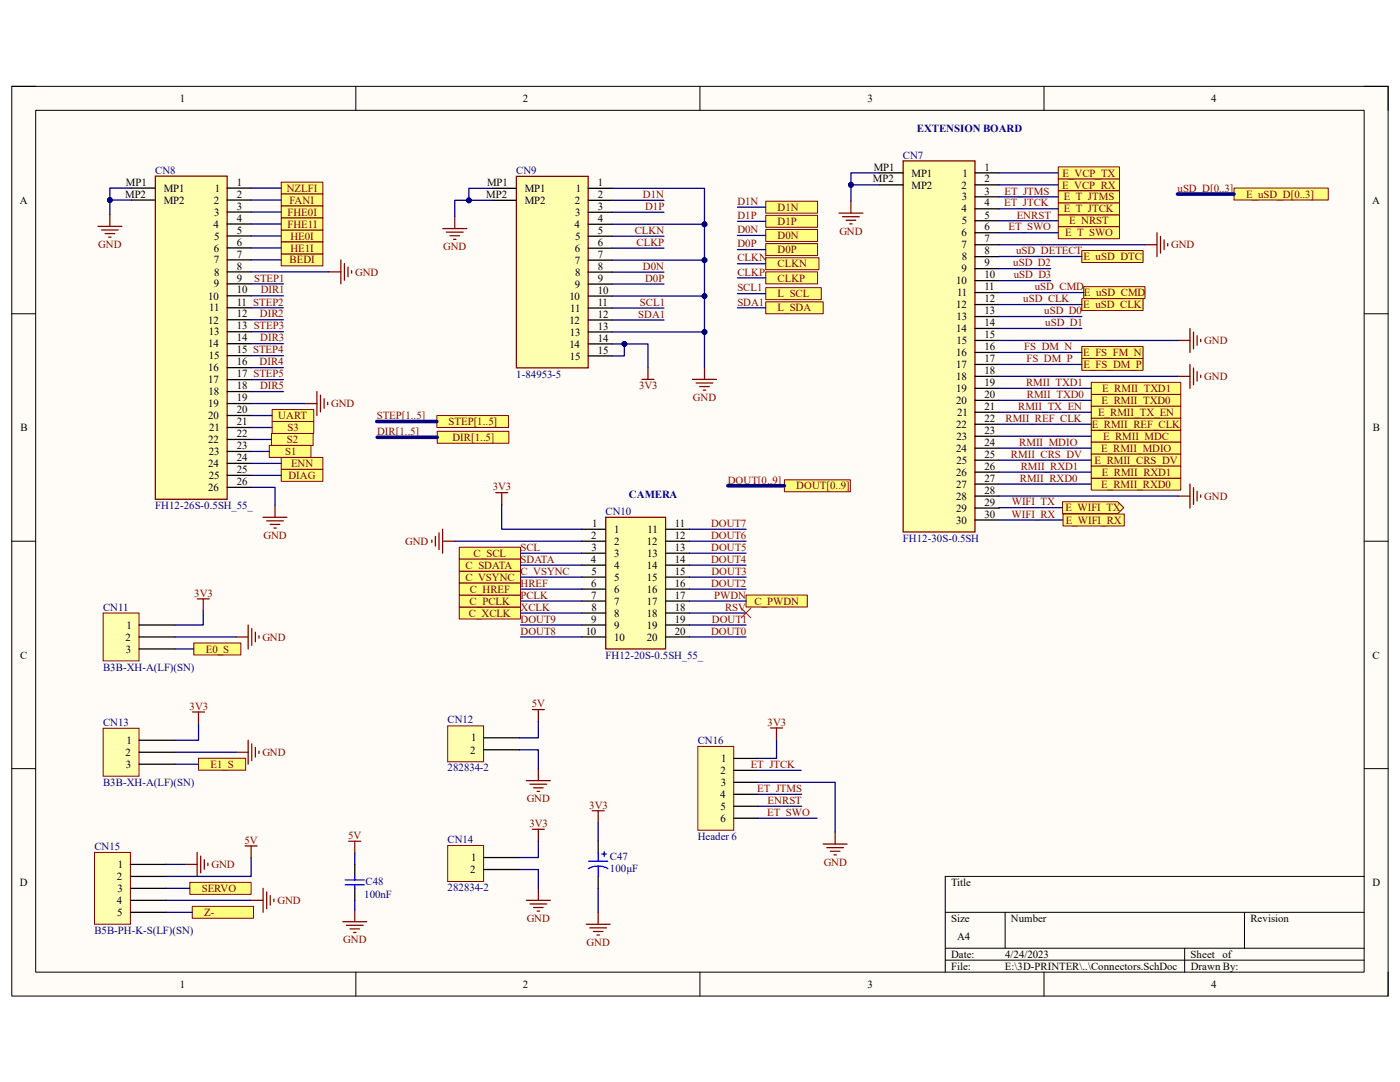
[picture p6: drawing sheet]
<svg xmlns="http://www.w3.org/2000/svg" width="279mm" height="216mm" viewBox="0 0 279 216" stroke-linecap="round" stroke-linejoin="round" font-family="sans-serif">
<path d="M2.3 17.2h274.7v181.6h-274.7z" fill-rule="evenodd" fill="#fffcf8"/>
<path d="M2.3 17.2h274.7v181.6h-274.7z" fill="none" stroke="#000" stroke-width=".2"/>
<path d="M7.1 22h265.1v172h-265.1z" fill-rule="evenodd" fill="#fffcf8"/>
<g fill="none" stroke="#000" stroke-width=".2">
<path d="M2.3 17.2h4.8M71 17.2v4.8M139.7 17.2v4.8M208.4 17.2v4.8M272.2 17.2h4.8v4.8M7.1 22h265.1v172h-265.1zM2.3 62.6h4.8M272.2 62.6h4.8M2.3 108h4.8M272.2 108h4.8M2.3 153.4h4.8M272.2 153.4h4.8"/>
<path d="M272.2 174.9h-83.6v19.1M71 194v4.8M139.7 194v4.8M188.6 182h83.6M188.6 189.2h83.6M188.6 191.6h83.6M200.6 182v7.2M208.4 194v4.8M236.4 189.2v4.8M248.4 182v7.2M277 194v4.8"/>
</g>
<path d="M31 35.1h14.3v64.5h-14.3z" fill-rule="evenodd" fill="#ffffb0"/>
<path d="M31 35.1h14.3v64.5h-14.3zM19.5 45.2h4.8M20.3 45.9h3.3M21 46.6h1.9M21.7 47.3h.5M21.9 42.8v2.4M52.5 103.2h4.8M53.2 103.9h3.4M53.9 104.6h1.9M54.7 105.4h.4M54.9 100.8v2.4" fill="none" stroke="#800000" stroke-width=".25"/>
<g fill="none" stroke="#000" stroke-width=".25">
<path d="M26.2 37.5h4.8M26.2 39.9h4.8M45.3 37.5h4.8M45.3 39.9h4.8M45.3 42.3h4.8M45.3 44.7h4.8M45.3 47.1h4.8M45.3 49.5h4.8M45.3 51.9h4.8M45.3 54.3h4.8M45.3 56.6h4.8M45.3 59h4.8"/>
<path d="M45.3 61.4h4.8M45.3 63.8h4.8M45.3 66.2h4.8M45.3 68.6h4.8M45.3 71h4.8M45.3 73.4h4.8M45.3 75.7h4.8M45.3 78.1h4.8M45.3 80.5h4.8M45.3 82.9h4.8M45.3 85.3h4.8M45.3 87.7h4.8"/>
<path d="M45.3 90.1h4.8M45.3 92.5h4.8M45.3 94.9h4.8M45.3 97.2h4.8"/>
</g>
<path d="M87.2 82.9h14.3v2.4h-14.3z" fill-rule="evenodd" fill="#ffff80"/>
<path d="M87.2 82.9h14.3v2.4h-14.3z" fill="none" stroke="#800000" stroke-width=".2"/>
<path d="M56.1 91.3h8.3v2.4h-8.3z" fill-rule="evenodd" fill="#ffff80"/>
<path d="M56.1 91.3h8.3v2.4h-8.3z" fill="none" stroke="#800000" stroke-width=".2"/>
<path d="M65.6 54.3h2.4M68 51.9v4.7M68.7 52.6v3.3M69.5 53.3v1.9M70.2 54v.5" fill="none" stroke="#800000" stroke-width=".25"/>
<path d="M56.1 50.7h8.3v2.4h-8.3z" fill-rule="evenodd" fill="#ffff80"/>
<path d="M56.1 50.7h8.3v2.4h-8.3z" fill="none" stroke="#800000" stroke-width=".2"/>
<path d="M63.2 78.1v4.8M64 78.9v3.3M64.7 79.6v1.9M60.9 80.5h2.3M65.4 80.3v.5" fill="none" stroke="#800000" stroke-width=".25"/>
<path d="M56.1 36.3h8.3v2.4h-8.3z" fill-rule="evenodd" fill="#ffff80"/>
<path d="M56.1 36.3h8.3v2.4h-8.3z" fill="none" stroke="#800000" stroke-width=".2"/>
<path d="M56.1 38.7h8.3v2.4h-8.3z" fill-rule="evenodd" fill="#ffff80"/>
<path d="M56.1 38.7h8.3v2.4h-8.3z" fill="none" stroke="#800000" stroke-width=".2"/>
<path d="M56.1 45.9h8.3v2.4h-8.3z" fill-rule="evenodd" fill="#ffff80"/>
<path d="M56.1 45.9h8.3v2.4h-8.3z" fill="none" stroke="#800000" stroke-width=".2"/>
<path d="M56.1 41.1h8.3v2.4h-8.3z" fill-rule="evenodd" fill="#ffff80"/>
<path d="M56.1 41.1h8.3v2.4h-8.3z" fill="none" stroke="#800000" stroke-width=".2"/>
<path d="M56.1 48.3h8.3v2.4h-8.3z" fill-rule="evenodd" fill="#ffff80"/>
<path d="M56.1 48.3h8.3v2.4h-8.3z" fill="none" stroke="#800000" stroke-width=".2"/>
<path d="M56.1 43.5h8.3v2.4h-8.3z" fill-rule="evenodd" fill="#ffff80"/>
<path d="M56.1 43.5h8.3v2.4h-8.3z" fill="none" stroke="#800000" stroke-width=".2"/>
<path d="M54.3 81.7h8.3v2.4h-8.3z" fill-rule="evenodd" fill="#ffff80"/>
<path d="M54.3 81.7h8.3v2.4h-8.3z" fill="none" stroke="#800000" stroke-width=".2"/>
<path d="M54.2 86.5h8.3v2.4h-8.3z" fill-rule="evenodd" fill="#ffff80"/>
<path d="M54.2 86.5h8.3v2.4h-8.3z" fill="none" stroke="#800000" stroke-width=".2"/>
<path d="M54.3 84.1h8.3v2.4h-8.3z" fill-rule="evenodd" fill="#ffff80"/>
<path d="M54.3 84.1h8.3v2.4h-8.3z" fill="none" stroke="#800000" stroke-width=".2"/>
<path d="M53.7 88.9h8.4v2.4h-8.4z" fill-rule="evenodd" fill="#ffff80"/>
<path d="M53.7 88.9h8.4v2.4h-8.4z" fill="none" stroke="#800000" stroke-width=".2"/>
<path d="M87.3 86.1h14.3v2.4h-14.3z" fill-rule="evenodd" fill="#ffff80"/>
<path d="M87.3 86.1h14.3v2.4h-14.3z" fill="none" stroke="#800000" stroke-width=".2"/>
<path d="M56.1 93.7h8.3v2.3h-8.3z" fill-rule="evenodd" fill="#ffff80"/>
<path d="M56.1 93.7h8.3v2.3h-8.3z" fill="none" stroke="#800000" stroke-width=".2"/>
<path d="M103.1 35.2h14.3v38.2h-14.3z" fill-rule="evenodd" fill="#ffffb0"/>
<g fill="none" stroke="#800000" stroke-width=".25">
<path d="M103.1 35.2h14.3v38.2h-14.3zM88.4 45.6h4.7M89.1 46.3h3.3M89.8 47h1.9M90.5 47.8h.5M90.8 43.2v2.4M128.1 75.7h2.4M129.3 73.3v2.4M138.2 75.7h4.8M138.9 76.4h3.4M139.6 77.1h2M140.4 77.9h.4"/>
<path d="M140.6 73.3v2.4"/>
</g>
<g fill="none" stroke="#000" stroke-width=".25">
<path d="M98.3 37.6h4.8M98.3 40h4.8M117.4 37.6h4.8M117.4 40h4.8M117.4 42.4h4.8M117.4 44.7h4.8M117.4 47.1h4.8M117.4 49.5h4.8M117.4 51.9h4.8M117.4 54.3h4.8M117.4 56.7h4.8M117.4 59.1h4.8"/>
<path d="M117.4 61.5h4.8M117.4 63.9h4.8M117.4 66.2h4.8M117.4 68.6h4.8M117.4 71h4.8"/>
</g>
<path d="M152.8 40.1h10.4v2.4h-10.4z" fill-rule="evenodd" fill="#ffff80"/>
<path d="M152.8 40.1h10.4v2.4h-10.4z" fill="none" stroke="#800000" stroke-width=".2"/>
<path d="M152.8 43h10.4v2.4h-10.4z" fill-rule="evenodd" fill="#ffff80"/>
<path d="M152.8 43h10.4v2.4h-10.4z" fill="none" stroke="#800000" stroke-width=".2"/>
<path d="M152.8 45.8h10.4v2.4h-10.4z" fill-rule="evenodd" fill="#ffff80"/>
<path d="M152.8 45.8h10.4v2.4h-10.4z" fill="none" stroke="#800000" stroke-width=".2"/>
<path d="M152.8 48.6h10.4v2.4h-10.4z" fill-rule="evenodd" fill="#ffff80"/>
<path d="M152.8 48.6h10.4v2.4h-10.4z" fill="none" stroke="#800000" stroke-width=".2"/>
<path d="M152.8 51.4h10.6v2.4h-10.6z" fill-rule="evenodd" fill="#ffff80"/>
<path d="M152.8 51.4h10.6v2.4h-10.6z" fill="none" stroke="#800000" stroke-width=".2"/>
<path d="M152.8 54.3h10.4v2.3h-10.4z" fill-rule="evenodd" fill="#ffff80"/>
<path d="M152.8 54.3h10.4v2.3h-10.4z" fill="none" stroke="#800000" stroke-width=".2"/>
<g fill="none" stroke="#800000" stroke-width=".25">
<path d="M167.4 42.5h4.8M168.1 43.2h3.4M168.9 44h1.9M169.6 44.7h.5M169.8 40.1v2.4M228.5 48.8h2.4M230.9 46.4v4.8M231.6 47.2v3.3M232.3 47.9v1.9M233 48.6v.5M235.1 67.9h2.4M235.1 75.1h2.4"/>
<path d="M237.5 65.5v4.8M237.5 72.7v4.8M238.2 66.3v3.3M238.2 73.4v3.4M238.9 67v1.9M238.9 74.1v2M239.6 67.7v.5M239.6 74.9v.4M235.1 99h2.4M237.5 96.6v4.8M238.2 97.3v3.4M238.9 98v1.9"/>
<path d="M239.6 98.8v.4"/>
</g>
<path d="M211.2 42.9h12.2v2.3h-12.2z" fill-rule="evenodd" fill="#ffff80"/>
<path d="M211.2 42.9h12.2v2.3h-12.2z" fill="none" stroke="#800000" stroke-width=".2"/>
<path d="M211.2 45.2h12.2v2.4h-12.2z" fill-rule="evenodd" fill="#ffff80"/>
<path d="M211.2 45.2h12.2v2.4h-12.2z" fill="none" stroke="#800000" stroke-width=".2"/>
<path d="M215.9 59.6h12.2v2.4h-12.2z" fill-rule="evenodd" fill="#ffff80"/>
<path d="M215.9 59.6h12.2v2.4h-12.2z" fill="none" stroke="#800000" stroke-width=".2"/>
<path d="M217.8 78.7h17.8v2.4h-17.8z" fill-rule="evenodd" fill="#ffff80"/>
<path d="M217.8 78.7h17.8v2.4h-17.8z" fill="none" stroke="#800000" stroke-width=".2"/>
<path d="M212.1 100.1h11l1.2 1.2-1.2 1.2h-11z" fill-rule="evenodd" fill="#ffff80"/>
<path d="M212.1 100.1h11l1.2 1.2-1.2 1.2h-11z" fill="none" stroke="#800000" stroke-width=".2"/>
<path d="M212.1 102.6h12.3v2.4h-12.3z" fill-rule="evenodd" fill="#ffff80"/>
<path d="M212.1 102.6h12.3v2.4h-12.3z" fill="none" stroke="#800000" stroke-width=".2"/>
<path d="M246.3 37.5h18.8v2.4h-18.8z" fill-rule="evenodd" fill="#ffff80"/>
<path d="M246.3 37.5h18.8v2.4h-18.8z" fill="none" stroke="#800000" stroke-width=".2"/>
<path d="M180.2 32.1h14.4v74.1h-14.4z" fill-rule="evenodd" fill="#ffffb0"/>
<path d="M180.2 32.1h14.4v74.1h-14.4z" fill="none" stroke="#800000" stroke-width=".25"/>
<g fill="none" stroke="#000" stroke-width=".25">
<path d="M175.5 34.5h4.7M175.5 36.9h4.7M194.6 34.5h4.7M194.6 36.9h4.7M194.6 39.3h4.7M194.6 41.7h4.7M194.6 44h4.7M194.6 46.4h4.7M194.6 48.8h4.7M194.6 51.2h4.7M194.6 53.6h4.7M194.6 56h4.7"/>
<path d="M194.6 58.4h4.7M194.6 60.8h4.7M194.6 63.2h4.7M194.6 65.5h4.7M194.6 67.9h4.7M194.6 70.3h4.7M194.6 72.7h4.7M194.6 75.1h4.7M194.6 77.5h4.7M194.6 79.9h4.7M194.6 82.3h4.7M194.6 84.7h4.7"/>
<path d="M194.6 87h4.7M194.6 89.4h4.7M194.6 91.8h4.7M194.6 94.2h4.7M194.6 96.6h4.7M194.6 99h4.7M194.6 101.4h4.7M194.6 103.8h4.7"/>
</g>
<path d="M211.2 35.7h12.2v2.4h-12.2z" fill-rule="evenodd" fill="#ffff80"/>
<path d="M211.2 35.7h12.2v2.4h-12.2z" fill="none" stroke="#800000" stroke-width=".2"/>
<path d="M211.2 33.3h12.2v2.4h-12.2z" fill-rule="evenodd" fill="#ffff80"/>
<path d="M211.2 33.3h12.2v2.4h-12.2z" fill="none" stroke="#800000" stroke-width=".2"/>
<path d="M211.2 40.5h12.2v2.4h-12.2z" fill-rule="evenodd" fill="#ffff80"/>
<path d="M211.2 40.5h12.2v2.4h-12.2z" fill="none" stroke="#800000" stroke-width=".2"/>
<path d="M211.2 38.1h12.2v2.4h-12.2z" fill-rule="evenodd" fill="#ffff80"/>
<path d="M211.2 38.1h12.2v2.4h-12.2z" fill="none" stroke="#800000" stroke-width=".2"/>
<path d="M216.3 57.2h12.2v2.4h-12.2z" fill-rule="evenodd" fill="#ffff80"/>
<path d="M216.3 57.2h12.2v2.4h-12.2z" fill="none" stroke="#800000" stroke-width=".2"/>
<path d="M215.9 71.5h12.2v2.4h-12.2z" fill-rule="evenodd" fill="#ffff80"/>
<path d="M215.9 71.5h12.2v2.4h-12.2z" fill="none" stroke="#800000" stroke-width=".2"/>
<path d="M215.9 69.1h12.2v2.4h-12.2z" fill-rule="evenodd" fill="#ffff80"/>
<path d="M215.9 69.1h12.2v2.4h-12.2z" fill="none" stroke="#800000" stroke-width=".2"/>
<path d="M217.8 76.3h17.8v2.4h-17.8z" fill-rule="evenodd" fill="#ffff80"/>
<path d="M217.8 76.3h17.8v2.4h-17.8z" fill="none" stroke="#800000" stroke-width=".2"/>
<path d="M217.8 81.1h17.8v2.4h-17.8z" fill-rule="evenodd" fill="#ffff80"/>
<path d="M217.8 81.1h17.8v2.4h-17.8z" fill="none" stroke="#800000" stroke-width=".2"/>
<path d="M217.8 85.9h17.8v2.3h-17.8z" fill-rule="evenodd" fill="#ffff80"/>
<path d="M217.8 85.9h17.8v2.3h-17.8z" fill="none" stroke="#800000" stroke-width=".2"/>
<path d="M217.8 83.5h17.8v2.4h-17.8z" fill-rule="evenodd" fill="#ffff80"/>
<path d="M217.8 83.5h17.8v2.4h-17.8z" fill="none" stroke="#800000" stroke-width=".2"/>
<path d="M217.8 88.2h17.8v2.4h-17.8z" fill-rule="evenodd" fill="#ffff80"/>
<path d="M217.8 88.2h17.8v2.4h-17.8z" fill="none" stroke="#800000" stroke-width=".2"/>
<path d="M217.8 90.6h17.8v2.4h-17.8z" fill-rule="evenodd" fill="#ffff80"/>
<path d="M217.8 90.6h17.8v2.4h-17.8z" fill="none" stroke="#800000" stroke-width=".2"/>
<path d="M217.8 95.4h17.8v2.4h-17.8z" fill-rule="evenodd" fill="#ffff80"/>
<path d="M217.8 95.4h17.8v2.4h-17.8z" fill="none" stroke="#800000" stroke-width=".2"/>
<path d="M217.8 93h17.8v2.4h-17.8z" fill-rule="evenodd" fill="#ffff80"/>
<path d="M217.8 93h17.8v2.4h-17.8z" fill="none" stroke="#800000" stroke-width=".2"/>
<path d="M156.5 95.7h13.2v2.4h-13.2z" fill-rule="evenodd" fill="#ffff80"/>
<path d="M156.5 95.7h13.2v2.4h-13.2z" fill="none" stroke="#800000" stroke-width=".2"/>
<path d="M120.9 103.2h11.9v26.3h-11.9z" fill-rule="evenodd" fill="#ffffb0"/>
<path d="M120.9 103.2h11.9v26.3h-11.9z" fill="none" stroke="#800000" stroke-width=".25"/>
<g fill="none" stroke="#000" stroke-width=".25">
<path d="M116.1 105.6h4.8M116.1 108h4.8M116.1 110.4h4.8M116.1 112.8h4.8M116.1 115.2h4.8M116.1 117.5h4.8M116.1 119.9h4.8M132.8 105.6h4.8M132.8 108h4.8M132.8 110.4h4.8M132.8 112.8h4.8M132.8 115.2h4.8"/>
<path d="M132.8 117.5h4.8M132.8 119.9h4.8M116.1 122.3h4.8M116.1 124.7h4.8M116.1 127.1h4.8M132.8 122.3h4.8M132.8 124.7h4.8M132.8 127.1h4.8"/>
</g>
<path d="M91.7 114h12.2v2.4h-12.2z" fill-rule="evenodd" fill="#ffff80"/>
<path d="M91.7 114h12.2v2.4h-12.2z" fill="none" stroke="#800000" stroke-width=".2"/>
<path d="M91.7 109.2h12.2v2.4h-12.2z" fill-rule="evenodd" fill="#ffff80"/>
<path d="M91.7 109.2h12.2v2.4h-12.2z" fill="none" stroke="#800000" stroke-width=".2"/>
<path d="M91.7 111.6h12.2v2.4h-12.2z" fill-rule="evenodd" fill="#ffff80"/>
<path d="M91.7 111.6h12.2v2.4h-12.2z" fill="none" stroke="#800000" stroke-width=".2"/>
<path d="M91.7 121.1h12.2v2.4h-12.2z" fill-rule="evenodd" fill="#ffff80"/>
<path d="M91.7 121.1h12.2v2.4h-12.2z" fill="none" stroke="#800000" stroke-width=".2"/>
<path d="M91.7 118.7h12.2v2.4h-12.2z" fill-rule="evenodd" fill="#ffff80"/>
<path d="M91.7 118.7h12.2v2.4h-12.2z" fill="none" stroke="#800000" stroke-width=".2"/>
<path d="M91.7 116.4h12.2v2.3h-12.2z" fill-rule="evenodd" fill="#ffff80"/>
<path d="M91.7 116.4h12.2v2.3h-12.2z" fill="none" stroke="#800000" stroke-width=".2"/>
<path d="M148.9 118.7h12.2v2.4h-12.2z" fill-rule="evenodd" fill="#ffff80"/>
<path d="M148.9 118.7h12.2v2.4h-12.2z" fill="none" stroke="#800000" stroke-width=".2"/>
<path d="M147.9 121.4l1.9 1.9M149.8 121.4l-1.9 1.9" fill="none" stroke="#f00" stroke-width=".2"/>
<path d="M98.9 98.3h2.4M100.1 98.3v2.4M86.2 107.8v.4M86.9 107v2M87.6 106.3v3.4M88.3 105.6v4.8M88.3 108h2.4" fill="none" stroke="#800000" stroke-width=".25"/>
<path d="M20.6 122.3h7.1v9.6h-7.1z" fill-rule="evenodd" fill="#ffffb0"/>
<path d="M20.6 122.3h7.1v9.6h-7.1z" fill="none" stroke="#800000" stroke-width=".2"/>
<path d="M27.7 124.7h7.2M27.7 127.1h7.2M27.7 129.5h7.2" fill="none" stroke="#000" stroke-width=".25"/>
<path d="M20.6 145.3h7.1v9.6h-7.1z" fill-rule="evenodd" fill="#ffffb0"/>
<path d="M20.6 145.3h7.1v9.6h-7.1z" fill="none" stroke="#800000" stroke-width=".2"/>
<path d="M27.7 147.7h7.2M27.7 150.1h7.2M27.7 152.5h7.2" fill="none" stroke="#000" stroke-width=".25"/>
<g fill="none" stroke="#800000" stroke-width=".25">
<path d="M39.4 119.5h2.4M40.6 119.5v2.4M47.1 127.1h2.4M49.5 124.7v4.8M50.2 125.4v3.4M51 126.1v2M51.7 126.9v.4M38.4 142.1h2.4M39.6 142.1v2.4M47.1 150.1h2.4M49.5 147.7v4.8M50.2 148.4v3.4"/>
<path d="M51 149.1v2M51.7 149.9v.4"/>
</g>
<path d="M38.7 128.3h9.4v2.4h-9.4z" fill-rule="evenodd" fill="#ffff80"/>
<path d="M38.7 128.3h9.4v2.4h-9.4z" fill="none" stroke="#800000" stroke-width=".2"/>
<path d="M39.6 151.3h9.4v2.4h-9.4z" fill-rule="evenodd" fill="#ffff80"/>
<path d="M39.6 151.3h9.4v2.4h-9.4z" fill="none" stroke="#800000" stroke-width=".2"/>
<path d="M18.9 170.1h7.1v14.3h-7.1z" fill-rule="evenodd" fill="#ffffb0"/>
<path d="M18.9 170.1h7.1v14.3h-7.1z" fill="none" stroke="#800000" stroke-width=".2"/>
<path d="M26 172.5h7.2M26 174.9h7.2M26 177.3h7.2M26 179.7h7.2M26 182h7.2" fill="none" stroke="#000" stroke-width=".25"/>
<path d="M36.9 172.5h2.4M39.3 170.1v4.8M40.1 170.8v3.4M40.8 171.5v1.9M41.5 172.2v.5M48.9 168.8h2.4M50.1 168.8v2.4" fill="none" stroke="#800000" stroke-width=".25"/>
<path d="M37.9 176.1h12.2v2.4h-12.2z" fill-rule="evenodd" fill="#ffff80"/>
<path d="M37.9 176.1h12.2v2.4h-12.2z" fill="none" stroke="#800000" stroke-width=".2"/>
<path d="M50.1 179.7h2.4M52.5 177.3v4.7M53.2 178v3.3M53.9 178.7v1.9M54.7 179.4v.5" fill="none" stroke="#800000" stroke-width=".25"/>
<path d="M38.4 180.8h12.2v2.4h-12.2z" fill-rule="evenodd" fill="#ffff80"/>
<path d="M38.4 180.8h12.2v2.4h-12.2z" fill="none" stroke="#800000" stroke-width=".2"/>
<path d="M70.8 172.5v2.4M70.8 177.3v2.4M119.4 167.8v2.4M119.4 175v2.3" fill="none" stroke="#000" stroke-width=".25"/>
<path d="M68.9 176.6h3.8M68.9 175.6h3.8M70.8 174.9v.7M70.8 176.6v.7M117.5 171.8h3.8M117.5 173.3a3.7 3.7 0 0 1 3.8 0M119.4 170.2v1.6M119.4 172.8v2.2M120.1 170.4h1M120.6 169.9v1" fill="none" stroke="#00f" stroke-width=".25"/>
<g fill="none" stroke="#800000" stroke-width=".25">
<path d="M69.6 167.9h2.4M70.8 167.9v2.3M118.2 161.8h2.4M119.4 161.8v2.4M68.4 183.9h4.8M69.1 184.6h3.4M69.8 185.4h2M70.6 186.1h.4M70.8 181.5v2.4M117 184.4h4.8M117.7 185.1h3.4M118.4 185.9h1.9"/>
<path d="M119.1 186.6h.5M119.4 182v2.4"/>
</g>
<path d="M89.3 168.7h7.2v7.2h-7.2z" fill-rule="evenodd" fill="#ffffb0"/>
<path d="M89.3 168.7h7.2v7.2h-7.2z" fill="none" stroke="#800000" stroke-width=".2"/>
<path d="M96.5 171.1h7.2M96.5 173.5h7.2" fill="none" stroke="#000" stroke-width=".25"/>
<path d="M105.1 179.7h4.7M106.2 165.5h2.4M107.4 165.5v2.4M107.4 177.3v2.4M105.8 180.4h3.3M106.5 181.1h1.9M107.2 181.8h.5" fill="none" stroke="#800000" stroke-width=".25"/>
<path d="M89.3 144.8h7.2v7.2h-7.2z" fill-rule="evenodd" fill="#ffffb0"/>
<path d="M89.3 144.8h7.2v7.2h-7.2z" fill="none" stroke="#800000" stroke-width=".2"/>
<path d="M96.5 147.2h7.2M96.5 149.6h7.2" fill="none" stroke="#000" stroke-width=".25"/>
<path d="M105.1 155.8h4.7M105.8 156.5h3.3M106.2 141.6h2.4M106.5 157.2h1.9M107.2 157.9h.5M107.4 141.6v2.4M107.4 153.4v2.4" fill="none" stroke="#800000" stroke-width=".25"/>
<path d="M152.8 57.4h11.1v2.4h-11.1z" fill-rule="evenodd" fill="#ffff80"/>
<path d="M152.8 57.4h11.1v2.4h-11.1z" fill="none" stroke="#800000" stroke-width=".2"/>
<path d="M152.8 60.2h11.5v2.4h-11.5z" fill-rule="evenodd" fill="#ffff80"/>
<path d="M152.8 60.2h11.5v2.4h-11.5z" fill="none" stroke="#800000" stroke-width=".2"/>
<path d="M215.9 50h12.2v2.4h-12.2z" fill-rule="evenodd" fill="#ffff80"/>
<path d="M215.9 50h12.2v2.4h-12.2z" fill="none" stroke="#800000" stroke-width=".2"/>
<path d="M139.3 148.9h7.1v16.8h-7.1z" fill-rule="evenodd" fill="#ffffb0"/>
<path d="M139.3 148.9h7.1v16.8h-7.1z" fill="none" stroke="#800000" stroke-width=".2"/>
<path d="M146.4 151.3h4.8M146.4 153.7h4.8M146.4 156.1h4.8M146.4 158.5h4.8M146.4 160.9h4.8M146.4 163.3h4.8" fill="none" stroke="#000" stroke-width=".25"/>
<path d="M153.8 145.3h2.4M155 145.3v2.3M164.3 168.4h4.8M165 169.1h3.3M165.7 169.9h1.9M166.4 170.6h.5M166.7 166v2.4" fill="none" stroke="#800000" stroke-width=".25"/>
<path d="M26.2 37.5h-4.3v2.4" fill="none" stroke="#000080" stroke-width=".25"/>
<circle cx="21.9" cy="39.9" r=".48" fill="#000080"/>
<circle cx="21.9" cy="39.9" r=".48" fill="none" stroke="#000080" stroke-width=".2"/>
<path d="M26.2 39.9h-4.3v2.9" fill="none" stroke="#000080" stroke-width=".25"/>
<circle cx="21.9" cy="39.9" r=".48" fill="#000080"/>
<circle cx="21.9" cy="39.9" r=".48" fill="none" stroke="#000080" stroke-width=".2"/>
<g fill="none" stroke="#000080" stroke-width=".25">
<path d="M50.1 39.9h6M50.1 37.5h6M98.3 40h-7.5v3.2M50.1 44.7h6M50.1 49.5h6M50.1 51.9h6M50.1 47.1h6M50.1 42.3h6M50.1 54.3h15.5M50.1 56.6h6.5M50.1 59h6.5M50.1 61.4h6.5"/>
<path d="M50.1 63.8h6.5M50.1 66.2h6.5M50.1 68.6h6.5M50.1 71h6.5M50.1 73.4h6.5M50.1 75.7h6.5M50.1 78.1h6.5M50.1 97.2h4.8v3.6M50.1 85.3h4.2M50.1 82.9h4.2M50.1 92.5h6M50.1 94.9h6"/>
<path d="M50.1 80.5h10.8M50.1 90.1h3.6M50.1 87.7h4.1"/>
</g>
<circle cx="93.6" cy="40" r=".48" fill="#000080"/>
<circle cx="93.6" cy="40" r=".48" fill="none" stroke="#000080" stroke-width=".2"/>
<path d="M98.3 37.6h-4.7v2.4" fill="none" stroke="#000080" stroke-width=".25"/>
<circle cx="93.6" cy="40" r=".48" fill="#000080"/>
<circle cx="93.6" cy="40" r=".48" fill="none" stroke="#000080" stroke-width=".2"/>
<path d="M122.2 37.6h18.4v7.1M122.2 40h10.3M122.2 42.4h10.3M122.2 47.1h10.3M122.2 49.5h10.3M122.2 54.3h10.3M122.2 56.7h10.3" fill="none" stroke="#000080" stroke-width=".25"/>
<circle cx="140.6" cy="44.8" r=".48" fill="#000080"/>
<circle cx="140.6" cy="44.8" r=".48" fill="none" stroke="#000080" stroke-width=".2"/>
<path d="M122.2 68.6h7.1v4.7" fill="none" stroke="#000080" stroke-width=".25"/>
<circle cx="124.6" cy="68.6" r=".48" fill="#000080"/>
<circle cx="124.6" cy="68.6" r=".48" fill="none" stroke="#000080" stroke-width=".2"/>
<path d="M124.6 68.6v2.4h-2.4" fill="none" stroke="#000080" stroke-width=".25"/>
<circle cx="124.6" cy="68.6" r=".48" fill="#000080"/>
<circle cx="124.6" cy="68.6" r=".48" fill="none" stroke="#000080" stroke-width=".2"/>
<path d="M147.2 41.3h5.6M147.2 44.2h5.6M147.2 47h5.6M147.2 49.8h5.6M147.2 52.6h5.6M147.2 55.4h5.6M122.2 66.2h18.4v7.1" fill="none" stroke="#000080" stroke-width=".25"/>
<circle cx="140.6" cy="66.2" r=".48" fill="#000080"/>
<circle cx="140.6" cy="66.2" r=".48" fill="none" stroke="#000080" stroke-width=".2"/>
<path d="M122.2 59.1h18.4v7.1" fill="none" stroke="#000080" stroke-width=".25"/>
<circle cx="140.6" cy="59.1" r=".48" fill="#000080"/>
<circle cx="140.6" cy="59.1" r=".48" fill="none" stroke="#000080" stroke-width=".2"/>
<circle cx="140.6" cy="66.2" r=".48" fill="#000080"/>
<circle cx="140.6" cy="66.2" r=".48" fill="none" stroke="#000080" stroke-width=".2"/>
<path d="M122.2 51.9h18.4v7.2" fill="none" stroke="#000080" stroke-width=".25"/>
<circle cx="140.6" cy="51.9" r=".48" fill="#000080"/>
<circle cx="140.6" cy="51.9" r=".48" fill="none" stroke="#000080" stroke-width=".2"/>
<circle cx="140.6" cy="59.1" r=".48" fill="#000080"/>
<circle cx="140.6" cy="59.1" r=".48" fill="none" stroke="#000080" stroke-width=".2"/>
<path d="M122.2 44.7h18.4v7.2" fill="none" stroke="#000080" stroke-width=".25"/>
<circle cx="140.6" cy="44.8" r=".48" fill="#000080"/>
<circle cx="140.6" cy="44.8" r=".48" fill="none" stroke="#000080" stroke-width=".2"/>
<circle cx="140.6" cy="51.9" r=".48" fill="#000080"/>
<circle cx="140.6" cy="51.9" r=".48" fill="none" stroke="#000080" stroke-width=".2"/>
<path d="M175.5 36.9h-5.7v3.2M122.2 61.5h10.3M122.2 63.9h10.3" fill="none" stroke="#000080" stroke-width=".25"/>
<circle cx="169.8" cy="36.9" r=".48" fill="#000080"/>
<circle cx="169.8" cy="36.9" r=".48" fill="none" stroke="#000080" stroke-width=".2"/>
<path d="M175.5 34.5h-5.7v2.4" fill="none" stroke="#000080" stroke-width=".25"/>
<circle cx="169.8" cy="36.9" r=".48" fill="#000080"/>
<circle cx="169.8" cy="36.9" r=".48" fill="none" stroke="#000080" stroke-width=".2"/>
<g fill="none" stroke="#000080" stroke-width=".25">
<path d="M199.3 39.3h11.9M199.3 36.9h11.9M199.3 34.5h11.9M147.2 58.6h5.6M199.3 58.4h17M199.3 56h10.4M199.3 53.6h10.4M199.3 48.8h29.2M199.3 46.4h11.9M199.3 44h11.9M199.3 41.7h11.9M215.9 51.2h-16.6"/>
<path d="M147.2 61.4h5.6M199.3 79.9h18.5M199.3 77.5h18.5M199.3 75.1h35.8M199.3 72.7h16.6M199.3 70.3h16.6M199.3 67.9h35.8M199.3 65.5h16.6M199.3 63.2h16.6M199.3 60.8h16.6M199.3 99h35.8M199.3 96.6h18.5"/>
<path d="M199.3 94.2h18.5M199.3 91.8h18.5M199.3 89.4h18.5M199.3 87h18.5M199.3 84.7h18.5M199.3 82.3h18.5M90.7 108h25.4M100.1 100.7v4.9h16M103.9 119.9h12.2M103.9 117.5h12.2M103.9 115.2h12.2M103.9 112.8h12.2"/>
<path d="M103.9 110.4h12.2M137.6 108h11.3M137.6 119.9h11.3M137.6 117.5h11.3M137.6 115.2h11.3M137.6 112.8h11.3M137.6 110.4h11.3M137.6 105.6h11.3M199.3 103.8h12.8M212.1 101.3l-12.8 .1M34.9 127.1h12.2M34.9 129.5h3.8"/>
<path d="M40.6 121.9v2.8h-5.7M103.9 127.1h12.2M103.9 124.7h12.2M103.9 122.3h12.2M137.6 127.1h11.3M137.6 124.7h11.3M137.6 122.3h11.3M34.9 152.5h4.7M34.9 150.1h12.2M39.6 144.5v3.2h-4.7M103.7 149.6h3.7v3.8M107.4 144v3.2h-3.7"/>
<path d="M151.2 156.1h15.5v9.9M151.2 153.7h8.7M151.2 158.5h8.8M155 147.6v3.7h-3.8M33.2 172.5h3.7M33.2 179.7h16.9M33.2 177.3h4.7M50.1 171.2v3.7h-16.9M70.8 170.2v2.3M70.8 179.7v1.8M103.7 173.5h3.7v3.8M107.4 167.9v3.2h-3.7"/>
<path d="M119.4 164.2v3.6M119.4 177.3v4.7M151.2 160.9h8.8M151.2 163.3h11.9M33.2 182h5.2"/>
</g>
<path d="M235 38.7h11.3M75.2 84.1h12M75.3 87.3h12M145.3 96.9h11.2" fill="none" stroke="#000080" stroke-width=".72"/>
<g font-size="2.2">
<text x="35.9" y="20.4">1</text>
<text x="104.4" y="20.4">2</text>
<text x="173.1" y="20.4">3</text>
<text x="241.7" y="20.4">4</text>
<text x="174.4" y="34">MP1</text>
<text x="181.9" y="35.2">MP1</text>
<text x="192.1" y="35.2">1</text>
<text x="196.5" y="34">1</text>
<text x="3.9" y="40.6">A</text>
<text x="25" y="39.5">MP2</text>
<text x="25.1" y="37.1">MP1</text>
<text x="32.7" y="38.3">MP1</text>
<text x="32.7" y="40.6">MP2</text>
<text x="42.7" y="40.6">2</text>
<text x="42.8" y="38.3">1</text>
<text x="47.2" y="37.1">1</text>
<text x="47.2" y="39.5">2</text>
<text x="47.2" y="41.9">3</text>
<text x="97" y="39.5">MP2</text>
<text x="97.2" y="37.1">MP1</text>
<text x="104.7" y="38.3">MP1</text>
<text x="104.7" y="40.7">MP2</text>
<text x="114.7" y="40.7">2</text>
<text x="114.9" y="38.3">1</text>
<text x="119.3" y="37.1">1</text>
<text x="119.3" y="39.5">2</text>
<text x="119.3" y="41.9">3</text>
<text x="174.2" y="36.4">MP2</text>
<text x="181.9" y="37.6">MP2</text>
<text x="191.9" y="37.6">2</text>
<text x="192" y="40">3</text>
<text x="196.5" y="36.4">2</text>
<text x="196.5" y="38.8">3</text>
<text x="196.5" y="41.2">4</text>
<text x="273.9" y="40.6">A</text>
<text x="42.6" y="45.4">4</text>
<text x="42.7" y="47.8">5</text>
<text x="42.8" y="43.1">3</text>
<text x="47.2" y="44.2">4</text>
<text x="47.2" y="46.6">5</text>
<text x="114.7" y="45.5">4</text>
<text x="114.8" y="47.9">5</text>
<text x="114.8" y="43.1">3</text>
<text x="119.3" y="44.3">4</text>
<text x="119.3" y="46.7">5</text>
<text x="191.9" y="42.4">4</text>
<text x="191.9" y="47.2">6</text>
<text x="191.9" y="44.8">5</text>
<text x="196.5" y="43.6">5</text>
<text x="196.5" y="46">6</text>
<text x="42.7" y="50.2">6</text>
<text x="42.7" y="52.6">7</text>
<text x="47.2" y="49">6</text>
<text x="47.2" y="51.4">7</text>
<text x="47.2" y="53.8">8</text>
<text x="114.7" y="50.2">6</text>
<text x="114.7" y="52.7">7</text>
<text x="119.3" y="49.1">6</text>
<text x="119.3" y="51.4">7</text>
<text x="119.3" y="53.8">8</text>
<text x="191.9" y="49.6">7</text>
<text x="191.9" y="51.9">8</text>
<text x="196.5" y="48.3">7</text>
<text x="196.5" y="50.8">8</text>
<text x="196.5" y="53.1">9</text>
<text x="41.6" y="59.8">10</text>
<text x="42.7" y="57.4">9</text>
<text x="42.7" y="55">8</text>
<text x="47.2" y="56.2">9</text>
<text x="47.2" y="58.5">10</text>
<text x="113.6" y="59.8">10</text>
<text x="114.7" y="57.4">9</text>
<text x="114.8" y="55">8</text>
<text x="119.3" y="56.2">9</text>
<text x="119.3" y="58.6">10</text>
<text x="190.8" y="56.7">10</text>
<text x="191" y="59.1">11</text>
<text x="191.9" y="54.4">9</text>
<text x="196.5" y="55.5">10</text>
<text x="196.5" y="57.9">11</text>
<text x="41.6" y="64.6">12</text>
<text x="41.7" y="62.1">11</text>
<text x="47.2" y="61">11 STEP2</text>
<text x="47.2" y="63.3">12</text>
<text x="47.2" y="65.7">13 STEP3</text>
<text x="113.6" y="64.6">12</text>
<text x="113.8" y="62.2">11</text>
<text x="119.3" y="61">11</text>
<text x="119.3" y="63.4">12</text>
<text x="119.3" y="65.8">13</text>
<text x="190.8" y="61.5">12</text>
<text x="190.9" y="63.9">13</text>
<text x="196.5" y="60.3">12</text>
<text x="196.5" y="62.7">13</text>
<text x="196.5" y="65.1">14</text>
<text x="41.6" y="69.3">14</text>
<text x="41.7" y="66.9">13</text>
<text x="41.7" y="71.7">15</text>
<text x="47.2" y="68.1">14</text>
<text x="47.2" y="70.5">15 STEP4</text>
<text x="113.6" y="69.4">14</text>
<text x="113.7" y="67">13</text>
<text x="113.7" y="71.8">15</text>
<text x="119.3" y="68.2">14</text>
<text x="119.3" y="70.6">15</text>
<text x="190.8" y="66.3">14</text>
<text x="190.8" y="71">16</text>
<text x="190.9" y="68.7">15</text>
<text x="196.5" y="67.5">15</text>
<text x="196.5" y="69.8">16</text>
<text x="41.6" y="74.1">16</text>
<text x="41.6" y="76.5">17</text>
<text x="47.2" y="72.9">16</text>
<text x="47.2" y="75.3">17 STEP5</text>
<text x="47.2" y="77.7">18</text>
<text x="190.8" y="73.4">17</text>
<text x="190.8" y="75.8">18</text>
<text x="196.5" y="72.3">17</text>
<text x="196.5" y="74.6">18</text>
<text x="196.5" y="77">19</text>
<text x="41.6" y="81.3">19</text>
<text x="41.6" y="83.7">20</text>
<text x="41.6" y="78.9">18</text>
<text x="47.2" y="80.1">19</text>
<text x="47.2" y="82.5">20</text>
<text x="190.8" y="80.6">20</text>
<text x="190.8" y="78.2">19</text>
<text x="191" y="83">21</text>
<text x="196.5" y="79.4">20</text>
<text x="196.5" y="81.8">21</text>
<text x="4.1" y="86">B</text>
<text x="41.6" y="88.4">22</text>
<text x="41.7" y="86">21</text>
<text x="47.2" y="84.8">21</text>
<text x="47.2" y="87.2">22</text>
<text x="47.2" y="89.6">23</text>
<text x="190.8" y="85.4">22</text>
<text x="190.9" y="87.8">23</text>
<text x="196.5" y="84.2">22</text>
<text x="196.5" y="86.6">23</text>
<text x="196.5" y="89">24</text>
<text x="274" y="86">B</text>
<text x="41.6" y="93.2">24</text>
<text x="41.7" y="90.8">23</text>
<text x="41.7" y="95.6">25</text>
<text x="47.2" y="92">24</text>
<text x="47.2" y="94.4">25</text>
<text x="190.8" y="90.2">24</text>
<text x="190.8" y="95">26</text>
<text x="190.9" y="92.5">25</text>
<text x="196.5" y="91.4">25</text>
<text x="196.5" y="93.8">26</text>
<text x="41.6" y="98">26</text>
<text x="47.2" y="96.8">26</text>
<text x="190.8" y="97.3">27</text>
<text x="190.8" y="99.7">28</text>
<text x="196.5" y="96.1">27</text>
<text x="196.5" y="98.5">28</text>
<text x="196.5" y="100.9">29</text>
<text x="118" y="107.5">2</text>
<text x="118.2" y="105.2">1</text>
<text x="122.6" y="106.3">1</text>
<text x="129.2" y="106.3">11</text>
<text x="134.7" y="105.2">11</text>
<text x="134.7" y="107.5">12</text>
<text x="190.8" y="104.5">30</text>
<text x="190.8" y="102.1">29</text>
<text x="196.5" y="103.3">30</text>
<text x="117.9" y="112.3">4</text>
<text x="118.1" y="109.9">3</text>
<text x="122.6" y="108.7">2</text>
<text x="122.6" y="111.1">3</text>
<text x="122.6" y="113.5">4</text>
<text x="129.1" y="108.7">12</text>
<text x="129.1" y="113.5">14</text>
<text x="129.2" y="111.1">13</text>
<text x="134.7" y="109.9">13</text>
<text x="134.7" y="112.3">14</text>
<text x="118" y="117.1">6</text>
<text x="118" y="119.5">7</text>
<text x="118" y="114.7">5</text>
<text x="122.6" y="115.9">5</text>
<text x="122.6" y="118.3">6</text>
<text x="129.1" y="118.3">16</text>
<text x="129.1" y="115.9">15</text>
<text x="134.7" y="114.7">15</text>
<text x="134.7" y="117.1">16</text>
<text x="134.7" y="119.5">17</text>
<text x="25.2" y="125.4">1</text>
<text x="118" y="124.2">9</text>
<text x="118" y="121.9">8</text>
<text x="122.6" y="120.6">7</text>
<text x="122.6" y="123.1">8</text>
<text x="122.6" y="125.4">9</text>
<text x="129.1" y="120.6">17</text>
<text x="129.1" y="125.4">19</text>
<text x="129.1" y="123.1">18</text>
<text x="134.7" y="121.9">18</text>
<text x="134.7" y="124.2">19</text>
<text x="4" y="131.4">C</text>
<text x="25.1" y="127.8">2</text>
<text x="25.1" y="130.2">3</text>
<text x="116.9" y="126.7">10</text>
<text x="122.6" y="127.8">10</text>
<text x="129.1" y="127.8">20</text>
<text x="134.7" y="126.7">20</text>
<text x="273.9" y="131.4">C</text>
<text x="25.2" y="148.5">1</text>
<text x="94" y="148">1</text>
<text x="25.1" y="150.8">2</text>
<text x="25.1" y="153.2">3</text>
<text x="93.9" y="150.4">2</text>
<text x="143.8" y="154.4">2</text>
<text x="143.9" y="152.1">1</text>
<text x="143.7" y="159.2">4</text>
<text x="143.8" y="161.6">5</text>
<text x="143.8" y="156.8">3</text>
<text x="143.8" y="164">6</text>
<text x="23.5" y="173.2">1</text>
<text x="94" y="171.8">1</text>
<text x="4" y="176.8">D</text>
<text x="23.3" y="175.6">2</text>
<text x="23.5" y="178">3</text>
<text x="93.9" y="174.2">2</text>
<text x="189.8" y="176.8">Title</text>
<text x="273.9" y="176.8">D</text>
<text x="23.3" y="180.4">4</text>
<text x="23.4" y="182.8">5</text>
<text x="189.8" y="184">Size</text>
<text x="201.8" y="184">Number</text>
<text x="249.6" y="184">Revision</text>
<text x="189.8" y="191.1">Date:</text>
<text x="191" y="187.5">A4</text>
<text x="200.6" y="191.1">4/24/2023</text>
<text x="237.6" y="191.1">Sheet</text>
<text x="244" y="191.1">of</text>
<text x="35.9" y="197.1">1</text>
<text x="104.4" y="197.1">2</text>
<text x="173.1" y="197.1">3</text>
<text x="189.8" y="193.5">File:</text>
<text x="200.6" y="193.5">E:\3D-PRINTER\..\Connectors.SchDoc</text>
<text x="237.6" y="193.5">Drawn By:</text>
<text x="241.7" y="197.1">4</text>
</g>
<g font-size="2.2" fill="#000080">
<text x="183" y="26.2">EXTENSION BOARD</text>
<text x="31" y="34.7">CN8</text>
<text x="103" y="34.7">CN9</text>
<text x="180.2" y="31.7">CN7</text>
<text x="103" y="75.4">1-84953-5</text>
<text x="31" y="101.6">FH12-26S-0.5SH_55_</text>
<text x="125.5" y="99.3">CAMERA</text>
<text x="120.9" y="102.7">CN10</text>
<text x="180.2" y="108.1">FH12-30S-0.5SH</text>
<text x="20.6" y="121.9">CN11</text>
<text x="120.9" y="131.4">FH12-20S-0.5SH_55_</text>
<text x="20.6" y="133.8">B3B-XH-A(LF)(SN)</text>
<text x="20.6" y="144.9">CN13</text>
<text x="89.3" y="144.4">CN12</text>
<text x="139.2" y="148.5">CN16</text>
<text x="89.3" y="153.9">282834-2</text>
<text x="20.6" y="156.8">B3B-XH-A(LF)(SN)</text>
<text x="139.2" y="167.6">Header 6</text>
<text x="18.8" y="169.6">CN15</text>
<text x="89.3" y="168.3">CN14</text>
<text x="121.7" y="171.6">C47</text>
<text x="121.7" y="174">100µF</text>
<text x="72.7" y="179.2">100nF</text>
<text x="72.9" y="176.6">C48</text>
<text x="89.3" y="177.8">282834-2</text>
<text x="18.8" y="186.4">B5B-PH-K-S(LF)(SN)</text>
</g>
<g font-size="2.2" fill="#800000">
<text x="212" y="35.2">E_VCP_TX</text>
<text x="57.2" y="38.3">NZLFI</text>
<text x="57.8" y="40.6">FANI</text>
<text x="128.3" y="39.5">D1N</text>
<text x="128.7" y="41.9">D1P</text>
<text x="147.2" y="40.9">D1N</text>
<text x="200.4" y="41.2">ET_JTCK</text>
<text x="200.4" y="38.8">ET_JTMS</text>
<text x="212" y="37.6">E_VCP_RX</text>
<text x="212.3" y="40">E_T_JTMS</text>
<text x="235" y="38.3">uSD_D[0..3]</text>
<text x="248.7" y="39.5">E_uSD_D[0..3]</text>
<text x="57.4" y="43.1">FHE0I</text>
<text x="57.4" y="45.4">FHE1I</text>
<text x="58" y="47.8">HE0I</text>
<text x="126.7" y="46.7">CLKN</text>
<text x="147.2" y="43.7">D1P</text>
<text x="147.2" y="46.5">D0N</text>
<text x="155.2" y="42.1">D1N</text>
<text x="155.2" y="44.9">D1P</text>
<text x="155.2" y="47.7">D0N</text>
<text x="167.5" y="46.8">GND</text>
<text x="201.3" y="46">ET_SWO</text>
<text x="202.9" y="43.6">ENRST</text>
<text x="212.3" y="42.4">E_T_JTCK</text>
<text x="212.6" y="47.2">E_T_SWO</text>
<text x="213.4" y="44.8">E_NRST</text>
<text x="19.6" y="49.5">GND</text>
<text x="57.8" y="52.6">BEDI</text>
<text x="58" y="50.2">HE1I</text>
<text x="88.4" y="49.9">GND</text>
<text x="127" y="49.1">CLKP</text>
<text x="128.3" y="53.8">D0N</text>
<text x="147.2" y="52.2">CLKN</text>
<text x="147.2" y="49.4">D0P</text>
<text x="155.2" y="50.5">D0P</text>
<text x="155.2" y="53.3">CLKN</text>
<text x="202.2" y="53.1">uSD_D2</text>
<text x="202.8" y="50.7">uSD_DETECT</text>
<text x="216.2" y="51.9">E_uSD_DTC</text>
<text x="233.7" y="49.6">GND</text>
<text x="50.7" y="56.2">STEP1</text>
<text x="52" y="58.5">DIR1</text>
<text x="70.9" y="55">GND</text>
<text x="128.7" y="56.2">D0P</text>
<text x="147.2" y="55">CLKP</text>
<text x="147.2" y="58.1">SCL1</text>
<text x="155.2" y="56.2">CLKP</text>
<text x="155.2" y="59.3">L_SCL</text>
<text x="202.3" y="55.5">uSD_D3</text>
<text x="206.5" y="57.9">uSD_CMD</text>
<text x="216.3" y="59.1">E_uSD_CMD</text>
<text x="51.9" y="63.3">DIR2</text>
<text x="127.4" y="63.4">SDA1</text>
<text x="127.7" y="61">SCL1</text>
<text x="147.2" y="61">SDA1</text>
<text x="155.2" y="62.1">L_SDA</text>
<text x="204.2" y="60.3">uSD_CLK</text>
<text x="208.4" y="62.7">uSD_D0</text>
<text x="208.6" y="65.1">uSD_D1</text>
<text x="216.2" y="61.5">E_uSD_CLK</text>
<text x="51.9" y="68.1">DIR3</text>
<text x="204.4" y="69.8">FS_DM_N</text>
<text x="216.2" y="71">E_FS_FM_N</text>
<text x="240.3" y="68.7">GND</text>
<text x="51.8" y="72.9">DIR4</text>
<text x="51.9" y="77.7">DIR5</text>
<text x="127.6" y="77.6">3V3</text>
<text x="204.8" y="77">RMII_TXD1</text>
<text x="204.9" y="72.3">FS_DM_P</text>
<text x="216.2" y="73.4">E_FS_DM_P</text>
<text x="240.3" y="75.8">GND</text>
<text x="55.5" y="83.7">UART</text>
<text x="66.1" y="81.3">GND</text>
<text x="75.2" y="83.7">STEP[1..5]</text>
<text x="138.3" y="80">GND</text>
<text x="203.2" y="81.8">RMII_TX_EN</text>
<text x="204.9" y="79.4">RMII_TXD0</text>
<text x="219.2" y="83">E_RMII_TX_EN</text>
<text x="219.8" y="80.6">E_RMII_TXD0</text>
<text x="220" y="78.2">E_RMII_TXD1</text>
<text x="57.2" y="88.4">S2</text>
<text x="57.4" y="86">S3</text>
<text x="75.3" y="86.8">DIR[1..5]</text>
<text x="89.5" y="84.8">STEP[1..5]</text>
<text x="90.3" y="88">DIR[1..5]</text>
<text x="200.7" y="84.2">RMII_REF_CLK</text>
<text x="203.4" y="89">RMII_MDIO</text>
<text x="217.9" y="85.4">E_RMII_REF_CLK</text>
<text x="220.1" y="87.8">E_RMII_MDC</text>
<text x="56.9" y="90.8">S1</text>
<text x="57.6" y="95.6">DIAG</text>
<text x="58.1" y="93.2">ENN</text>
<text x="201.8" y="91.4">RMII_CRS_DV</text>
<text x="203.7" y="93.8">RMII_RXD1</text>
<text x="218.4" y="92.5">E_RMII_CRS_DV</text>
<text x="219.8" y="90.2">E_RMII_MDIO</text>
<text x="219.9" y="95">E_RMII_RXD1</text>
<text x="98.3" y="97.8">3V3</text>
<text x="145.2" y="96.5">DOUT[0..9]</text>
<text x="158.9" y="97.7">DOUT[0..9]</text>
<text x="201.9" y="100.8">WIFI_TX</text>
<text x="203.5" y="96.1">RMII_RXD0</text>
<text x="219.8" y="97.3">E_RMII_RXD0</text>
<text x="240.3" y="99.7">GND</text>
<text x="52.6" y="107.5">GND</text>
<text x="141.9" y="105.2">DOUT7</text>
<text x="141.9" y="107.5">DOUT6</text>
<text x="201.9" y="103.3">WIFI_RX</text>
<text x="212.6" y="102">E_WIFI_TX</text>
<text x="212.7" y="104.5">E_WIFI_RX</text>
<text x="80.9" y="108.7">GND</text>
<text x="92.9" y="113.5">C_SDATA</text>
<text x="94.5" y="111.1">C_SCL</text>
<text x="103.9" y="112.3">SDATA</text>
<text x="103.9" y="109.9">SCL</text>
<text x="141.9" y="112.3">DOUT4</text>
<text x="141.9" y="109.9">DOUT5</text>
<text x="38.8" y="119">3V3</text>
<text x="92.9" y="115.9">C_VSYNC</text>
<text x="93.8" y="118.3">C_HREF</text>
<text x="103.9" y="114.7">C_VSYNC</text>
<text x="103.9" y="117.1">HREF</text>
<text x="103.9" y="119.5">PCLK</text>
<text x="141.9" y="117.1">DOUT2</text>
<text x="142" y="114.7">DOUT3</text>
<text x="142.5" y="119.5">PWDN</text>
<text x="93.6" y="123.1">C_XCLK</text>
<text x="93.7" y="120.6">C_PCLK</text>
<text x="103.9" y="121.9">XCLK</text>
<text x="103.9" y="124.2">DOUT9</text>
<text x="142.1" y="124.2">DOUT1</text>
<text x="144.7" y="121.9">RSV</text>
<text x="150.6" y="120.6">C_PWDN</text>
<text x="41.1" y="130.2">E0_S</text>
<text x="52.4" y="127.8">GND</text>
<text x="103.9" y="126.7">DOUT8</text>
<text x="141.9" y="126.7">DOUT0</text>
<text x="37.8" y="141.6">3V3</text>
<text x="106.1" y="141.1">5V</text>
<text x="153.2" y="144.8">3V3</text>
<text x="42" y="153.2">E1_S</text>
<text x="52.4" y="150.8">GND</text>
<text x="149.8" y="153.2">ET_JTCK</text>
<text x="105.1" y="160.1">GND</text>
<text x="117.6" y="161.3">3V3</text>
<text x="151.1" y="158">ET_JTMS</text>
<text x="153.2" y="160.4">ENRST</text>
<text x="69.5" y="167.4">5V</text>
<text x="105.7" y="165">3V3</text>
<text x="153.1" y="162.8">ET_SWO</text>
<text x="42.2" y="173.2">GND</text>
<text x="48.8" y="168.3">5V</text>
<text x="164.4" y="172.7">GND</text>
<text x="40.3" y="178">SERVO</text>
<text x="40.7" y="182.8">Z-</text>
<text x="55.4" y="180.4">GND</text>
<text x="105.1" y="184">GND</text>
<text x="68.5" y="188.3">GND</text>
<text x="117.1" y="188.8">GND</text>
</g>
</svg>
